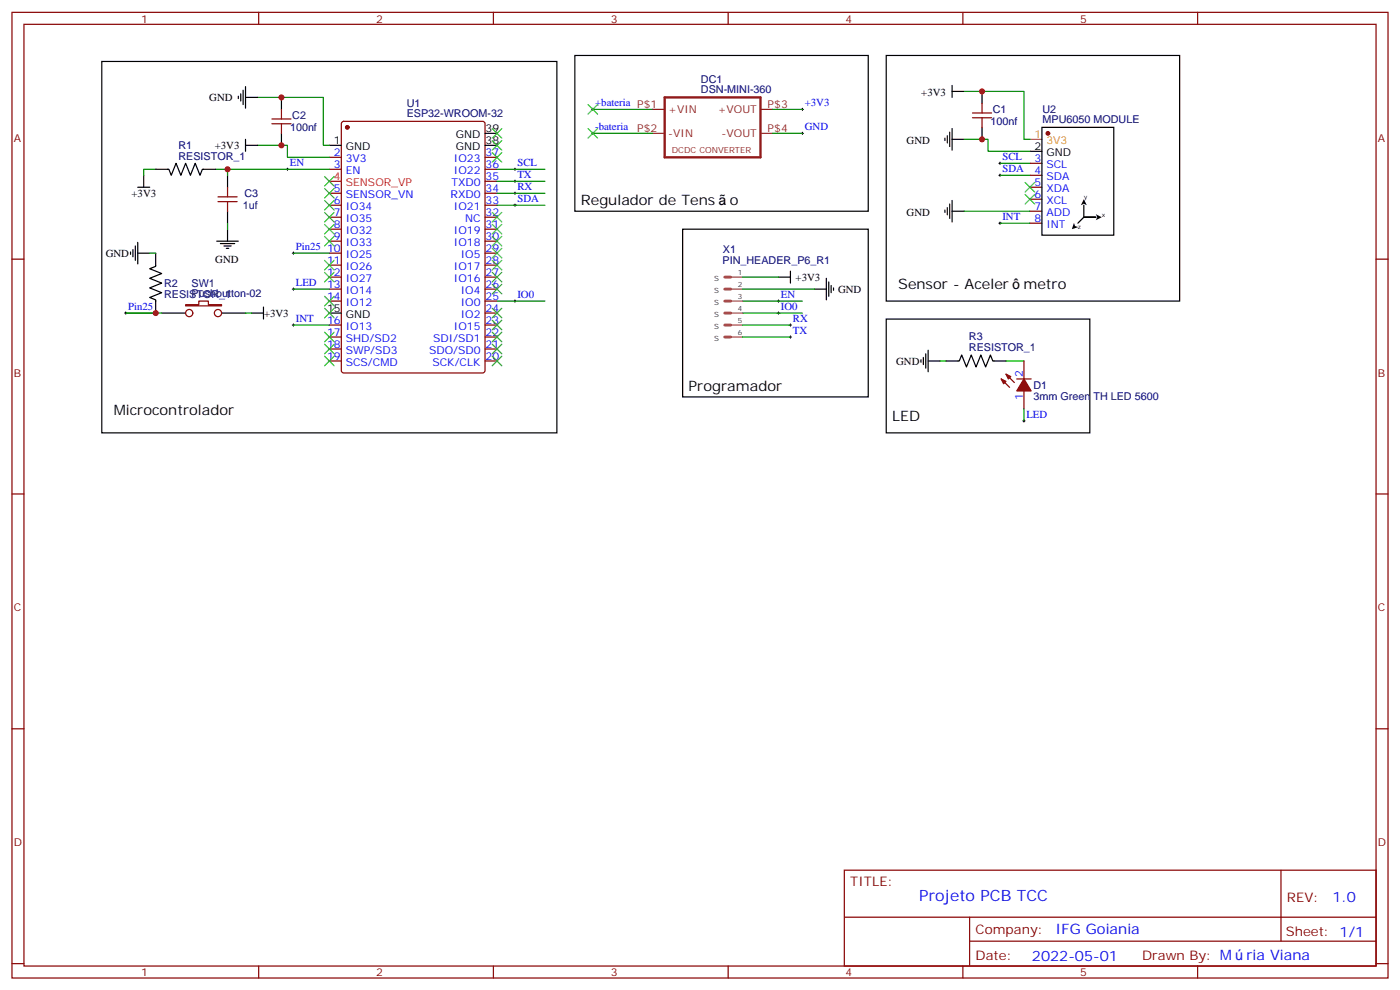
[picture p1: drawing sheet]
<svg xmlns="http://www.w3.org/2000/svg" width="412mm" height="292mm" viewBox="0 0 412 292" stroke-linecap="round" stroke-linejoin="round" font-family="sans-serif">
<g fill="none" stroke="#870000" stroke-width=".35">
<path d="M3.5 3.6h405.4v284.4h-405.4zM7.1 7.2h398.2v277.2h-398.2zM76.2 3.6v3.6M145.3 3.6v3.6M214.5 3.6v3.6M283.6 3.6v3.6M352.8 3.6v3.6M80.1 36.4h5.6M80.1 35h5.6M82.9 32.2v2.8M82.9 36.4v2.9M100.8 35.9l.4-.2h41l.6 .5 .1 72.9-.5 .7h-41.2l-.6-.4-.1-73z"/>
<path d="M286.5 34.7h5.6M286.5 33.3h5.6M289.3 30.4v2.9M289.3 34.7v2.8M64.2 59.4h5.6M64.2 58h5.6M67 55.1v2.9M67 59.4v2.8M97 46.3h3.5M97 49.8h3.5M97 56.9h3.5M142.9 46.3h3.5"/>
<path d="M142.9 49.8h3.5M142.9 56.9h3.5M142.9 53.4h3.5M303.4 48.1h3.5M303.4 51.6h3.5M303.4 55.1h3.5M303.4 58.7h3.5M3.5 76.3h3.6M97 60.4h3.5M97 64h3.5M97 67.5h3.5M97 71h3.5"/>
<path d="M97 74.5h3.5M97 78.1h3.5M142.9 60.4h3.5M142.9 64h3.5M142.9 67.5h3.5M142.9 71h3.5M142.9 74.5h3.5M142.9 78.1h3.5M303.4 62.2h3.5M303.4 65.7h3.5M405.3 76.3h3.6M54.7 89.7h3.9v-1h2.8v1h3.9v.4h-10.6z"/>
<path d="M97 81.6h3.5M97 85.1h3.5M97 88.7h3.5M97 95.7h3.5M97 99.2h3.5M142.9 81.6h3.5M142.9 85.1h3.5M142.9 88.7h3.5M142.9 95.7h3.5M142.9 99.2h3.5M142.9 92.2h3.5M97 102.8h3.5"/>
<path d="M97 106.3h3.5M142.9 102.8h3.5M142.9 106.3h3.5M294.9 111.6l2.5 2.5M296.3 110.2l2.5 2.4M299.5 111.6h4.2M301.6 106.3v5.3M301.6 115.1v5.3M3.5 145.5h3.6M405.3 145.5h3.6M3.5 214.6h3.6M405.3 214.6h3.6"/>
<path d="M248.7 256.2h156.6v28.2h-156.6zM377.3 256.2v20.9M248.7 270.1h156.5M285.6 277.1h119.6M285.6 270.1v14.1M3.5 283.7h3.6M76.2 284.4v3.6M145.3 284.4v3.6M214.5 284.4v3.6M283.6 284.4v3.6M352.8 284.4v3.6M405.3 283.7h3.6"/>
<circle cx="55.7" cy="92.2" r="1.06"/>
<circle cx="64.2" cy="92.2" r="1.06"/>
</g>
<g fill="#870000" stroke="#870000" stroke-width=".35">
<path d="M301.6 111.6l2.1 3.5h-4.2z"/>
<path d="M296.3 110.2l1.4 .7-.7 .7z"/>
<path d="M294.9 111.6l1.4 .7-.7 .7z"/>
<circle cx="102.3" cy="37.5" r=".53"/>
<circle cx="308.7" cy="39.3" r=".53"/>
</g>
<g fill="none" stroke="#000" stroke-width=".35">
<path d="M30 18.1h134v109.4h-134zM169.3 16.3h86.5v45.9h-86.5zM261.1 16.3h86.4v72.4h-86.4zM70.2 28.3v.7M70.9 27.6v2.1M71.6 26.6v4.2M72.3 28.7h3.5M72.3 25.5v6.4M82.9 28.7v3.5M82.9 39.3v3.5M142.9 39.3h3.5M279 40v2.1"/>
<path d="M279.8 38.9v4.2M280.5 26.9h3.5M280.5 25.2v3.5M280.5 37.9v6.3M289.3 26.9v3.5M289.3 37.5v3.5M306.9 37.5h21.2v31.8h-21.2zM40.6 55.1h3.5M42.3 51.6v3.5M45.9 49.8h3.8l.7 1.8 1.5-3.5 1.4 3.5 1.4-3.5 1.4 3.5 1.4-3.5 1.4 3.5 .7-1.8h3.9M67 51.6v3.5M72.3 42.8h3.5"/>
<path d="M72.3 41v3.6M97 42.8h3.5M142.9 42.8h3.5M278.3 40.7v.7M280.5 59v6.4M280.5 41h3.5M303.4 44.6h3.5M38.5 74.2v.7M39.2 73.5v2.1M39.9 72.4v4.3M40.6 74.5h3.5M40.6 71.4v6.3"/>
<path d="M45.9 74.5v3.9l-1.8 .7 3.5 1.4-3.5 1.5 3.5 1.4-3.5 1.4 3.5 1.4-3.5 1.4 1.8 .7v3.9M63.9 71h6.3M64.9 71.7h4.2M66 72.4h2.1M66.7 73.1h.7M67 62.2v3.5M67 67.5v3.5M201.1 67.5h54.7v49.4h-54.7zM232.8 79.8v3.6M278.3 61.8v.7M279 61.1v2.2M279.8 60.1v4.2"/>
<path d="M280.5 62.2h3.5M319.3 64h3.5h-3.5M319.3 60.4v3.6M319.3 64l-1.8 1.7M47.6 92.2h7.1M65.3 92.2h7M74.1 92.2h3.5M77.6 90.4v3.5M97 92.2h3.5M229.3 81.6h3.5M239.9 85.1h3.5M243.4 82v6.3"/>
<path d="M244.1 83v4.2M244.8 84.1v2.1M245.5 84.8v.7M261.1 93.9h59.9v33.6h-59.9zM271.3 105.9v.7M272 105.2v2.2M272.7 104.2v4.2M273.4 106.3h3.5M273.4 103.1v6.4M278.7 106.3h3.9l.7-1.8 1.4 3.6 1.4-3.6 1.4 3.6 1.4-3.6 1.4 3.6 1.4-3.6 .8 1.8h3.8"/>
</g>
<path d="M97 53.4h3.5" fill="none" stroke="#f00" stroke-width=".35"/>
<path d="M303.4 41h3.5" fill="none" stroke="#c90" stroke-width=".35"/>
<g fill="none" stroke="#000" stroke-width=".29">
<path d="M174.3 39.3h.7M174.3 32.2h.7M174.6 31.9v.7M174.6 38.9v.7M236 39.3h.7M236 32.2h.7M236.4 31.9v.7M236.4 38.9v.7M84.3 49.8h.7M84.7 49.5v.7M151.3 53.4h.7M151.3 56.9h.7"/>
<path d="M151.3 49.8h.7M151.7 49.5v.7M151.7 53v.7M151.7 56.6v.7M294.2 48.1h.7M294.2 51.6h.7M294.6 47.7v.7M294.6 51.3v.7M86.1 74.5h.7M86.4 74.2v.7M151.3 60.4h.7M151.7 60.1v.7"/>
<path d="M294.2 65.7h.7M294.6 65.4v.7M36.7 92.2h.7M37 91.8v.7M86.1 95.7h.7M86.1 85.1h.7M86.4 84.8v.7M86.4 95.4v.7M151.3 88.7h.7M151.7 88.3v.7M229 88.7h.7M229 92.2h.7"/>
<path d="M229.3 88.3v.7M229.3 91.8v.7M232.5 99.2h.7M232.5 95.7h.7M232.8 95.4v.7M232.8 98.9v.7M301.3 123.9h.7M301.6 123.6v.7"/>
</g>
<g fill="none" stroke="#008700" stroke-width=".35">
<path d="M75.8 28.7h19.4v14.1h1.8M174.6 32.2h17.7M174.6 39.3h17.7M227.5 32.2h8.9M227.5 39.3h8.9M284 26.9h17.6v14.1h1.8M45.9 49.8h-3.6v1.8M63.5 49.8h3.5v1.8M67 49.8h30M75.8 42.8h8.9v3.5h12.3M146.4 53.4h14.1M146.4 56.9h14.1"/>
<path d="M146.4 49.8h14.1M284 41h7v3.6h12.4M294.6 48.1h8.8M294.6 51.6h8.8M44.1 74.5h1.8M67 65.7v1.8M86.4 74.5h10.6M146.4 60.4h14.1M284 62.2h19.4M294.6 65.7h8.8M37 92.2h10.6M72.3 92.2h1.8"/>
<path d="M86.4 95.7h10.6M86.4 85.1h10.6M146.4 88.7h14.1M218.7 88.7h17.7M218.7 92.2h17.7M218.7 95.7h14.1M218.7 81.6h10.6M218.7 85.1h21.2M218.7 99.2h14.1M276.9 106.3h1.8M296.3 106.3h5.3M301.6 120.4v3.5"/>
</g>
<g fill="none" stroke="#3c3" stroke-width=".35">
<path d="M145 37.9l2.8 2.8M147.8 37.9l-2.8 2.8M173.2 37.9l2.8 2.8M173.2 30.8l2.8 2.8M176 37.9l-2.8 2.8M176 30.8l-2.8 2.8M95.6 52l2.8 2.8M95.6 55.5l2.8 2.8M95.6 59l2.8 2.8M98.4 52l-2.8 2.8M98.4 55.5l-2.8 2.8M98.4 59l-2.8 2.8"/>
<path d="M145 41.4l2.8 2.8M145 44.9l2.8 2.8M147.8 41.4l-2.8 2.8M147.8 44.9l-2.8 2.8M302 53.7l2.8 2.9M302 57.3l2.8 2.8M304.8 53.7l-2.8 2.9M304.8 57.3l-2.8 2.8M95.6 62.5l2.8 2.9M95.6 66.1l2.8 2.8M95.6 69.6l2.8 2.8M95.6 76.7l2.8 2.8"/>
<path d="M98.4 62.5l-2.8 2.9M98.4 66.1l-2.8 2.8M98.4 69.6l-2.8 2.8M98.4 76.7l-2.8 2.8M145 76.7l2.8 2.8M145 62.5l2.8 2.9M145 73.1l2.8 2.9M145 69.6l2.8 2.8M145 66.1l2.8 2.8M147.8 76.7l-2.8 2.8M147.8 62.5l-2.8 2.9M147.8 66.1l-2.8 2.8"/>
<path d="M147.8 73.1l-2.8 2.9M147.8 69.6l-2.8 2.8M95.6 80.2l2.8 2.8M95.6 87.2l2.8 2.9M95.6 90.8l2.8 2.8M95.6 97.8l2.8 2.8M98.4 80.2l-2.8 2.8M98.4 87.2l-2.8 2.9M98.4 90.8l-2.8 2.8M98.4 97.8l-2.8 2.8M145 97.8l2.8 2.8M145 94.3l2.8 2.8"/>
<path d="M145 90.8l2.8 2.8M145 83.7l2.8 2.8M145 80.2l2.8 2.8M147.8 97.8l-2.8 2.8M147.8 94.3l-2.8 2.8M147.8 90.8l-2.8 2.8M147.8 83.7l-2.8 2.8M147.8 80.2l-2.8 2.8M95.6 101.4l2.8 2.8M95.6 104.9l2.8 2.8M98.4 101.4l-2.8 2.8M98.4 104.9l-2.8 2.8"/>
<path d="M145 104.9l2.8 2.8M145 101.4l2.8 2.8M147.8 104.9l-2.8 2.8M147.8 101.4l-2.8 2.8"/>
</g>
<path d="M319.3 58.7l.8 1.7-.8-.4-.9 .4zM316.4 65.6l.3 1 .9 .3-1.9 .6zM322.8 63.1l1.8 .9-1.8 .8 .4-.8z" fill="#000"/>
<path d="M195.8 28.7h28.2v17.6h-28.2z" fill="none" stroke="#8c2424" stroke-width=".71"/>
<path d="M192.3 32.2h3.5M192.3 39.3h3.5M224 32.2h3.5M224 39.3h3.5" fill="none" stroke="#8c2424" stroke-width=".35"/>
<path d="M213.5 81.6h1.8M213.5 85.1h1.8M213.5 88.7h1.8M213.5 92.2h1.8M213.5 95.7h1.8M213.5 99.2h1.8" fill="none" stroke="#a34a4a" stroke-width=".85"/>
<path d="M215.3 81.6h3.4M215.3 85.1h3.4M215.3 88.7h3.4M215.3 92.2h3.4M215.3 95.7h3.4M215.3 99.2h3.4" fill="none" stroke="#a34a4a" stroke-width=".35"/>
<g fill="#c00">
<circle cx="82.9" cy="42.8" r=".88"/>
<circle cx="82.9" cy="28.7" r=".88"/>
<circle cx="45.9" cy="92.2" r=".88"/>
<circle cx="67" cy="49.8" r=".88"/>
<circle cx="289.3" cy="26.9" r=".88"/>
<circle cx="289.3" cy="41" r=".88"/>
</g>
<text font-size="4.6" fill="#00f" x="270.8" y="265.3">Projeto PCB TCC</text>
<g font-size="4.2">
<text x="171.1" y="60.4">Regulador de Tens</text>
<text x="214.9" y="60.4">o</text>
<text x="264.6" y="85.1">Sensor - Aceler</text>
<text x="301.5" y="85.1">metro</text>
<text x="202.8" y="115.1">Programador</text>
<text x="33.5" y="122.2">Microcontrolador</text>
<text x="262.8" y="123.9">LED</text>
</g>
<g font-size="4.2" fill="#00f">
<text x="392.5" y="265.5">1.0</text>
<text x="310.9" y="275">IFG Goiania</text>
<text x="304" y="282.9">2022-05-01</text>
<text x="367.1" y="282.8">ria Viana</text>
</g>
<g font-size="3.9" fill="#800">
<text x="250.5" y="260.8">TITLE:</text>
<text x="379.1" y="265.5">REV:</text>
<text x="287.4" y="275">Company:</text>
<text x="378.7" y="275.6">Sheet: 1/1</text>
<text x="287.4" y="282.7">Date:</text>
<text x="336.4" y="282.8">Drawn By: M</text>
</g>
<g font-size="3.2" fill="#800">
<text x="41.6" y="6.6">1</text>
<text x="110.8" y="6.6">2</text>
<text x="179.9" y="6.6">3</text>
<text x="249.1" y="6.6">4</text>
<text x="318.2" y="6.6">5</text>
<text x="4.1" y="41.7">A</text>
<text x="405.9" y="41.7">A</text>
<text x="4.1" y="110.9">B</text>
<text x="405.9" y="110.9">B</text>
<text x="4.1" y="180">C</text>
<text x="405.9" y="180">C</text>
<text x="4.1" y="249.2">D</text>
<text x="405.9" y="249.2">D</text>
<text x="41.6" y="287.4">1</text>
<text x="110.8" y="287.4">2</text>
<text x="179.9" y="287.4">3</text>
<text x="249.1" y="287.4">4</text>
<text x="318.2" y="287.4">5</text>
</g>
<g font-size="3.2">
<text x="61.7" y="29.8">GND</text>
<text x="271.4" y="28.4">+3V3</text>
<text x="134.3" y="40.7">GND</text>
<text x="143.1" y="38.9">39</text>
<text x="63.3" y="43.9">+3V3</text>
<text x="98.4" y="42.4">1</text>
<text x="101.8" y="44.2">GND</text>
<text x="134.3" y="44.2">GND</text>
<text x="143.1" y="42.4">38</text>
<text x="267.1" y="42.5">GND</text>
<text x="304.7" y="44.2">2</text>
<text x="308.2" y="46">GND</text>
<text x="38.7" y="58.1">+3V3</text>
<text x="267.1" y="63.6">GND</text>
<text x="31.1" y="75.7">GND</text>
<text x="63.4" y="77.5">GND</text>
<text x="234.4" y="82.7">+3V3</text>
<text x="246.9" y="86.3">GND</text>
<text x="77.8" y="93.3">+3V3</text>
<text x="96.3" y="91.8">15</text>
<text x="101.8" y="93.6">GND</text>
<text x="264" y="107.4">GND</text>
</g>
<g font-size="3.2" fill="#000080">
<text x="206.5" y="27.5">DSN-MINI-360</text>
<text x="206.5" y="24.5">DC1</text>
<text x="86.1" y="35.1">C2</text>
<text x="119.8" y="34.6">ESP32-WROOM-32</text>
<text x="119.8" y="31.5">U1</text>
<text x="292.5" y="33.4">C1</text>
<text x="307.1" y="33.2">U2</text>
<text x="85.4" y="38.7">100nf</text>
<text x="291.8" y="36.9">100nf</text>
<text x="307.1" y="36.4">MPU6050 MODULE</text>
<text x="52.6" y="47">RESISTOR_1</text>
<text x="52.6" y="43.9">R1</text>
<text x="72" y="58">C3</text>
<text x="71.6" y="61.6">1uf</text>
<text x="212.8" y="77.8">PIN_HEADER_P6_R1</text>
<text x="213" y="74.6">X1</text>
<text x="48.3" y="87.7">RESISTOR_1</text>
<text x="48.3" y="84.5">R2</text>
<text x="56.4" y="87.6">Pushbutton-02</text>
<text x="56.4" y="84.4">SW1</text>
<text x="285.4" y="100.3">R3</text>
<text x="285.4" y="103.5">RESISTOR_1</text>
<text x="304.4" y="117.7">3mm Green TH LED 5600</text>
<text x="304.4" y="114.5">D1</text>
</g>
<g font-size="3.2" fill="#00f">
<text x="175.3" y="31.3">+bateria P$1</text>
<text x="237.1" y="31.3">+3V3</text>
<text x="175.3" y="38.4">-bateria</text>
<text x="237.1" y="38.4">GND</text>
<text x="98.4" y="46">2</text>
<text x="101.8" y="47.7">3V3</text>
<text x="133.7" y="47.7">IO23</text>
<text x="143.1" y="46">37</text>
<text x="295.3" y="47.2">SCL</text>
<text x="304.7" y="47.7">3</text>
<text x="85.4" y="49">EN</text>
<text x="98.4" y="49.5">3</text>
<text x="101.8" y="51.3">EN</text>
<text x="133.7" y="51.3">IO22</text>
<text x="143.1" y="53">35</text>
<text x="143.1" y="49.5">36</text>
<text x="152.4" y="52.5">TX</text>
<text x="152.4" y="49">SCL</text>
<text x="295.3" y="50.7">SDA</text>
<text x="304.7" y="51.3">4</text>
<text x="308.2" y="49.5">SCL</text>
<text x="308.2" y="53">SDA</text>
<text x="98.4" y="56.6">5</text>
<text x="101.8" y="58.3">SENSOR_VN</text>
<text x="132.7" y="58.3">RXD0</text>
<text x="133" y="54.8">TXD0</text>
<text x="143.1" y="56.6">34</text>
<text x="152.4" y="56">RX</text>
<text x="152.4" y="59.5">SDA</text>
<text x="304.7" y="54.8">5</text>
<text x="304.7" y="58.3">6</text>
<text x="308.2" y="56.6">XDA</text>
<text x="98.4" y="60.1">6</text>
<text x="98.4" y="63.6">7</text>
<text x="101.8" y="61.8">IO34</text>
<text x="101.8" y="65.4">IO35</text>
<text x="133.7" y="61.8">IO21</text>
<text x="137" y="65.4">NC</text>
<text x="143.1" y="63.6">32</text>
<text x="143.1" y="60.1">33</text>
<text x="295.3" y="64.8">INT</text>
<text x="304.7" y="61.8">7</text>
<text x="304.7" y="65.4">8</text>
<text x="308.2" y="60.1">XCL</text>
<text x="308.2" y="63.6">ADD</text>
<text x="98.4" y="67.1">8</text>
<text x="98.4" y="70.7">9</text>
<text x="101.8" y="68.9">IO32</text>
<text x="133.7" y="68.9">IO19</text>
<text x="143.1" y="70.7">30</text>
<text x="143.1" y="67.1">31</text>
<text x="308.2" y="67.1">INT</text>
<text x="87.1" y="73.7">Pin25</text>
<text x="96.3" y="74.2">10</text>
<text x="96.3" y="77.7">11</text>
<text x="101.8" y="72.4">IO33</text>
<text x="101.8" y="76">IO25</text>
<text x="133.7" y="72.4">IO18</text>
<text x="135.7" y="76">IO5</text>
<text x="143.1" y="77.7">28</text>
<text x="143.1" y="74.2">29</text>
<text x="96.3" y="81.2">12</text>
<text x="101.8" y="79.5">IO26</text>
<text x="101.8" y="83">IO27</text>
<text x="133.7" y="83">IO16</text>
<text x="133.7" y="79.5">IO17</text>
<text x="143.1" y="81.2">27</text>
<text x="87.1" y="84.2">LED</text>
<text x="96.3" y="84.8">13</text>
<text x="96.3" y="88.3">14</text>
<text x="101.8" y="86.5">IO14</text>
<text x="135.7" y="86.5">IO4</text>
<text x="143.1" y="88.3">25</text>
<text x="143.1" y="84.8">26</text>
<text x="152.4" y="87.8">IO0</text>
<text x="230" y="87.8">EN</text>
<text x="37.7" y="91.3">Pin25</text>
<text x="87.1" y="94.8">INT</text>
<text x="96.3" y="95.4">16</text>
<text x="101.8" y="90.1">IO12</text>
<text x="135.7" y="93.6">IO2</text>
<text x="135.7" y="90.1">IO0</text>
<text x="143.1" y="95.4">23</text>
<text x="143.1" y="91.8">24</text>
<text x="230" y="91.3">IO0</text>
<text x="233.5" y="94.8">RX</text>
<text x="96.3" y="98.9">17</text>
<text x="101.8" y="97.1">IO13</text>
<text x="101.8" y="100.6">SHD/SD2</text>
<text x="127.6" y="100.6">SDI/SD1</text>
<text x="133.7" y="97.1">IO15</text>
<text x="143.1" y="98.9">22</text>
<text x="233.5" y="98.4">TX</text>
<text x="96.3" y="102.4">18</text>
<text x="96.3" y="105.9">19</text>
<text x="101.8" y="104.2">SWP/SD3</text>
<text x="101.8" y="107.7">SCS/CMD</text>
<text x="126.4" y="104.2">SDO/SD0</text>
<text x="127.4" y="107.7">SCK/CLK</text>
<text x="143.1" y="105.9">20</text>
<text x="143.1" y="102.4">21</text>
<text x="301.3" y="110.9" transform="rotate(-90 301.3 110.9)">2</text>
<text x="301.3" y="117.8" transform="rotate(-90 301.3 117.8)">1</text>
<text x="302.3" y="123">LED</text>
</g>
<g font-size="3.2" fill="#8d2323">
<text x="196.8" y="33.3">+VIN</text>
<text x="211.4" y="33.3">+VOUT</text>
<text x="226.1" y="31.9">P$3</text>
<text x="187.7" y="38.9">P$2</text>
<text x="196.8" y="40.3">-VIN</text>
<text x="212.6" y="40.3">-VOUT</text>
<text x="226.1" y="38.9">P$4</text>
</g>
<g font-size="3.2" fill="#c90">
<text x="304.7" y="40.7">1</text>
<text x="308.2" y="42.4">3V3</text>
</g>
<g font-size="3.2" fill="#f00">
<text x="98.4" y="53">4</text>
<text x="101.8" y="54.8">SENSOR_VP</text>
</g>
<text font-size="2.5" fill="#8d2323" x="197.9" y="44.9">DCDC CONVERTER</text>
<g font-size="2.1" fill="#333">
<text x="210.4" y="82.6">S</text>
<text x="217.4" y="80.9">1</text>
<text x="210.4" y="86.2">S</text>
<text x="210.4" y="89.7">S</text>
<text x="217.4" y="84.4">2</text>
<text x="217.4" y="88">3</text>
<text x="210.4" y="93.2">S</text>
<text x="217.4" y="91.5">4</text>
<text x="217.4" y="95">5</text>
<text x="210.4" y="96.7">S</text>
<text x="210.4" y="100.3">S</text>
<text x="217.4" y="98.5">6</text>
</g>
<g font-size="1.8">
<text x="319.3" y="58.7">y</text>
<text x="324.6" y="64">x</text>
<text x="317.5" y="67.5">z</text>
</g>
</svg>
